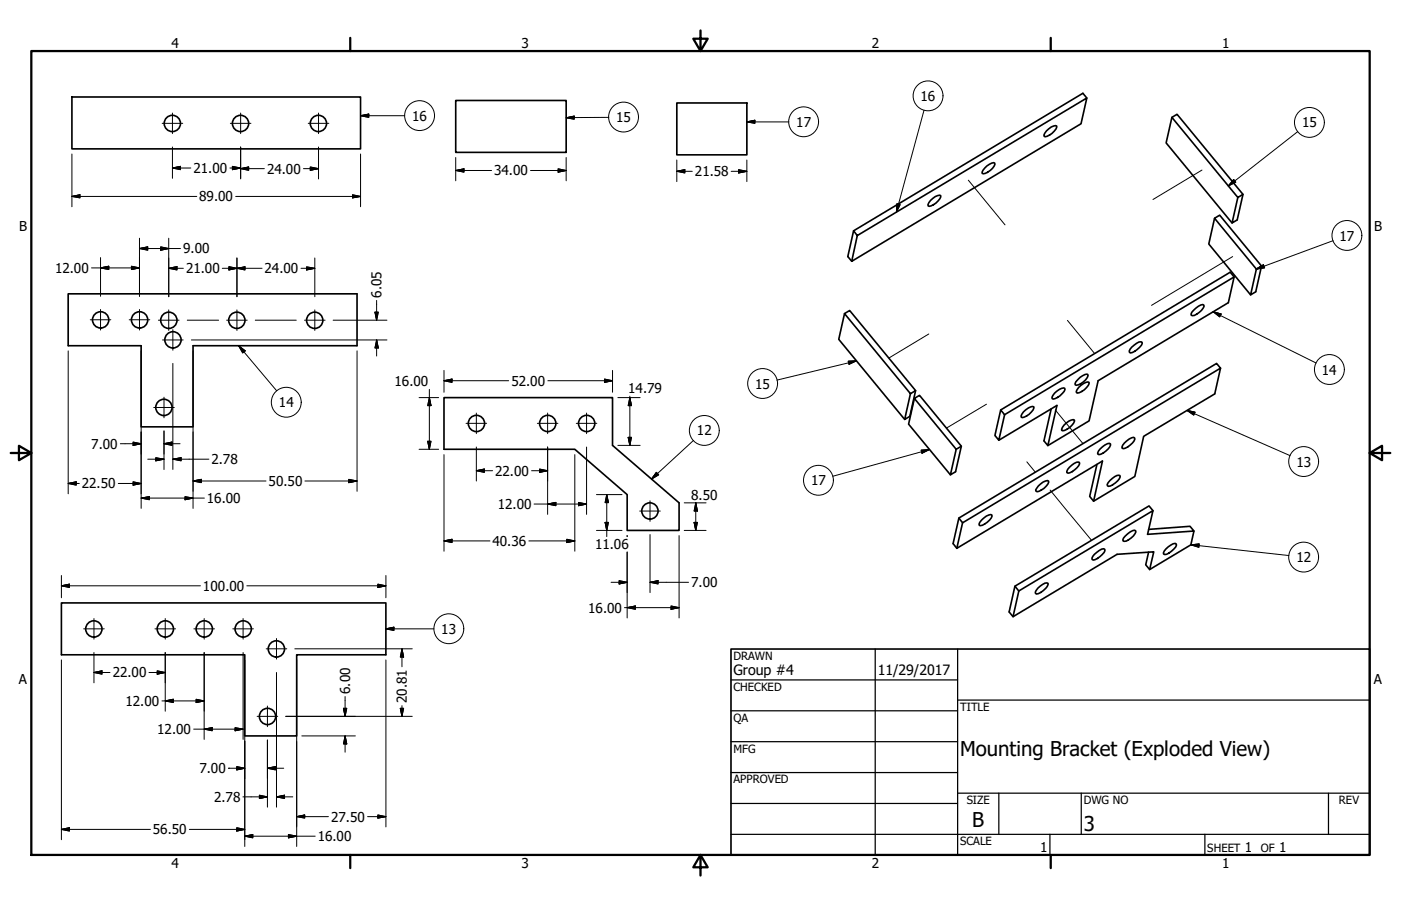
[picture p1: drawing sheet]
<svg xmlns="http://www.w3.org/2000/svg" width="432mm" height="279mm" viewBox="0 0 432 279" stroke-linecap="round" stroke-linejoin="round" font-family="sans-serif">
<!-- layer: Tweak Trail (ANSI) -->
<path d="M298.4 55.6l11.4 13.7M370.5 52.5l-15.2 9M379.9 79.1l-25 15.1M329 98.8l8.4 10.2M286.3 103l-12.4 7.4M304 124.7l-12.3 7.3M325.2 126.4l8.6 10.4M316.5 142.4l2.6 3.2M323.7 151.1l12.7 15.5" fill="none" stroke="#000" stroke-width=".31"/>
<!-- layer: Visible (ANSI) -->
<g fill="none" stroke="#000" stroke-width=".51">
<path d="M22.2 29.9h88.9v16h-88.9zM140.5 31h34v16h-34zM208.6 31.8h21.6v16h-21.6zM335 30.2l-1.2-1.4-70.7 42.4-1.8 7.9 1.2 1.5M361.2 36.2l1.6-1 20.3 24.7-1.6 1zM361.2 36.2l-1.8 7.9 20.3 24.7M303.5 51.9a3.9 3.9 0 0 1 3.1-1.6 4 4 0 0 1-3.5 3.3l-.4-.1v-.4zM322.5 40.4a3.6 3.6 0 0 1 3.2-1.5 4.1 4.1 0 0 1-3.9 3.1v-.3zM383.1 59.9l-1.8 7.9-1.6 1 1.8-7.9M263.1 71.2l1.1 1.4 70.8-42.4-1.8 8-70.7 42.4 1.7-8M286.8 61.8a3.6 3.6 0 0 1 3.1-1.5 4.1 4.1 0 0 1-3.8 3.2l-.1-.4zM374.3 67.3l1.6-.9 12.9 15.6-1.6 1z"/>
<path d="M374.3 67.3l-1.7 7.9 12.8 15.7M21 90.6h89v16h-50.5v25h-16v-25h-22.5zM260.3 96.7l1.6-.9 20.3 24.7-1.6 .9zM260.3 96.7l-1.8 7.9 20.3 24.7M367.9 95.6a5.1 5.1 0 0 1 2.8-1.7l.3 .2a3.1 3.1 0 0 1-2.2 2.8l-.7 .4-.9-.1 .1-.9zM380.4 85.4l-70.8 42.5M388.8 82l-1.8 8-1.6 .9 1.8-7.9M332.5 119.4a3.8 3.8 0 0 1 3.2-1.5 4.1 4.1 0 0 1-3.9 3.2l-.1-.4zM332.9 116.4a2.55 2.55 0 0 1 2.4-.9 4 4 0 0 1-3.6 3.3l-.3-.1a2.54 2.54 0 0 1 1.5-2.3zM348.8 107.1a3.8 3.8 0 0 1 3.2-1.6 2.4 2.4 0 0 1-1.5 2.3 2.18 2.18 0 0 1-2.4 .8l-.1-.3zM376.2 113.5l-79.5 47.7-1.2-1.4 79.5-47.7 1.2 1.4-1.8 8-21.9 13.1-2.7 12.3-12.7 7.7-1.2-1.5 2.2-9.8M136.8 122.6h52v14.8l20.5 17.7v8.5h-16v-11.1l-16.1-13.9h-40.4z"/>
<path d="M281.8 122.9l1.6-1 12.9 15.7-1.6 1zM281.8 122.9l-1.8 7.9 12.9 15.6M282.2 120.5l-1.8 7.9-1.6 .9 1.8-7.9M296.3 137.6l-1.8 7.9-1.6 .9 1.8-7.8M308.4 126.4l70.8-42.5 1.2 1.5-1.8 7.9-40.1 24.1-2.8 12.4-12.7 7.6M308.4 126.4l1.2 1.5-1.8 7.9-1.2-1.5zM315.5 127a3.8 3.8 0 0 1 3.1-1.5 4.1 4.1 0 0 1-3.8 3.2l-.1-.4zM324 126.1l-2.2 9.9 1.2 1.4 2.8-12.4-18 10.8M325 121.3a3.8 3.8 0 0 1 3.2-1.5 2.54 2.54 0 0 1-1.5 2.2 2.55 2.55 0 0 1-2.4 .9l-.1-.3zM328 131.1a3.6 3.6 0 0 1 3.2-1.6 4.1 4.1 0 0 1-4 3.2l.3-.9zM339.1 138.4a5.1 5.1 0 0 1 2.8-1.7l.4 .2a4.5 4.5 0 0 1-3.6 3.3l-.4-.2v-.4zM346.6 136.6a5.1 5.1 0 0 1 2.8-1.7l.3 .2a2.46 2.46 0 0 1-1.4 2.2 2.25 2.25 0 0 1-2.5 .9l.3-1z"/>
<path d="M320 149.9a3.6 3.6 0 0 1 3.2-1.6 3 3 0 0 1-2.3 2.8l-1.2 .5-.4-.2-.1-.3zM329.6 144.1a3.6 3.6 0 0 1 3.1-1.5 2.46 2.46 0 0 1-1.4 2.2 2.25 2.25 0 0 1-2.5 .9l.3-.9zM337.1 154.6l2.7-12.4-44.9 26.9-1.1-1.5 1.7-7.8M342.1 148.2a3.6 3.6 0 0 1 3.1-1.5 2.46 2.46 0 0 1-1.4 2.2 2.25 2.25 0 0 1-2.5 .9l-.1-.4zM355.3 157.5l-1.2-1.5-41.3 24.8 1.2 1.4M296.7 161.2l-1.8 7.9M302.6 160.3a3.6 3.6 0 0 1 3.1-1.5 2.54 2.54 0 0 1-1.5 2.3 2.47 2.47 0 0 1-2.4 .9l.2-1zM337.3 170.9a5.5 5.5 0 0 1 2.9-1.7l.3 .2a2.4 2.4 0 0 1-1.5 2.2 2.18 2.18 0 0 1-2.4 .9l-.1-.4zM346.9 165.2a5.1 5.1 0 0 1 2.8-1.7l.3 .2a3.1 3.1 0 0 1-2.2 2.8l-.7 .4-1-.1 .2-.9zM354 163.3l12.8-1 1.2 1.5-14.3 1 1.6-7.3-41.3 24.7-1.8 8M354.3 175.6l1.3-5.4-11.3 .7-32.1 19.3-1.2-1.5 1.8-7.9M359.3 169.3a5.5 5.5 0 0 1 2.9-1.7l.3 .2a2.4 2.4 0 0 1-1.4 2.2 2.18 2.18 0 0 1-2.5 .9v-.4z"/>
<path d="M368 163.8l-1 4.2-12.7 7.6-1.2-1.4 .9-4M18.9 185.9h100v16h-27.5v25h-16v-25h-56.5zM319.8 181.4a3.8 3.8 0 0 1 3.2-1.5 4.5 4.5 0 0 1-3.5 3.3l-.3-.2-.1-.4z"/>
<circle cx="53.1" cy="38.1" r="2.51"/>
<circle cx="74.1" cy="38.1" r="2.51"/>
<circle cx="98.1" cy="38.1" r="2.51"/>
<circle cx="31" cy="98.6" r="2.51"/>
<circle cx="43" cy="98.6" r="2.51"/>
<circle cx="52" cy="98.8" r="2.51"/>
<circle cx="73" cy="98.8" r="2.51"/>
<circle cx="97" cy="98.8" r="2.51"/>
<circle cx="53.3" cy="104.8" r="2.51"/>
<circle cx="50.5" cy="125.6" r="2.51"/>
<circle cx="146.8" cy="130.6" r="2.51"/>
<circle cx="168.8" cy="130.6" r="2.51"/>
<circle cx="180.8" cy="130.6" r="2.51"/>
<circle cx="200.3" cy="157.6" r="2.51"/>
<circle cx="28.9" cy="194" r="2.51"/>
<circle cx="51" cy="194" r="2.51"/>
<circle cx="63" cy="194" r="2.51"/>
<circle cx="75" cy="194" r="2.51"/>
<circle cx="85.2" cy="200.1" r="2.51"/>
<circle cx="82.5" cy="220.9" r="2.51"/>
</g>
<!-- layer: Border (ANSI) -->
<path d="M9.7 15.7h412.4v248h-412.4zM107.9 11.7v4M215.9 9.4v6.3l-2.2-3.8h4.4l-2.2 3.8M323.8 11.7v4M3.3 139.7h6.4l-3.9-2.2v4.4l3.9-2.2M422.1 139.7l3.9 2.2v-4.4l-3.9 2.2h6.4M107.9 263.7v4M215.9 263.7l2.2 3.8h-4.4l2.2-3.8v6.3M323.8 263.7v4" fill="none" stroke="#000" stroke-width=".7"/>
<!-- layer: Title (ANSI) -->
<g fill="none" stroke="#000" stroke-width=".38">
<path d="M225.3 209.7h69.8M225.3 219.2h69.8M269.7 200.2v63.5M295.1 215.9h127M295.1 200.2v63.5M225.3 228.7h69.8M225.3 238.3h69.8M225.3 257.3h196.8M225.3 247.8h69.8M295.1 244.6h127M307.8 244.6v12.7M323.6 257.3v6.4"/>
<path d="M333.2 244.6v12.7M371.3 257.3v6.4M409.4 244.6v12.7"/>
</g>
<path d="M225.3 200.2h196.8v63.5h-196.8z" fill="none" stroke="#000" stroke-width=".51"/>
<!-- layer: Symbol (ANSI) -->
<g fill="none" stroke="#000" stroke-width=".31">
<path d="M111.1 35.7l2.6-.5v1zM111.1 35.7h13.6M174.5 36.3l2.5-.5v1zM187.6 36.2l-13.1 .1M230.2 37.6l2.5-.5v.9zM230.2 37.6h12.9M284.8 34l-8.5 31.4M380.2 55.4l.7 .8-2.3 1.1zM400 40.6l-21.4 16.7M276.5 62.9l.9 .2-1.1 2.3zM410.8 74.2l-23.6 8.8M373.9 96.1l2.5 .7-.5 .9z"/>
<path d="M373.9 96.1l31.7 15.9M387.2 83l2.2-1.3 .4 .9zM73.5 106.6l2.1 1.6-.8 .6zM73.5 106.6l11.8 13.9M261.4 111.4l2.6-.1-2.3 1zM264 111.3l-24.5 5.9M213.7 135.8l-12.9 12M283.9 138.8l2.5-.2-2.2 1.2zM286.4 138.6l-29.7 8.3M365.8 126.6l2.5 .5-.4 .9zM365.8 126.6l31.8 13.9M202.3 145.7l.7 .7-2.2 1.4z"/>
<path d="M367 168l2.6-.2-.1 1zM367 168l30.3 3.3M118.9 193.9l2.5-.5v1zM118.9 193.9h14.8"/>
<circle cx="129.3" cy="35.7" r="4.6"/>
<circle cx="192.2" cy="36.1" r="4.6"/>
<circle cx="247.7" cy="37.6" r="4.6"/>
<circle cx="286" cy="29.6" r="4.6"/>
<circle cx="403.6" cy="37.8" r="4.6"/>
<circle cx="415.1" cy="72.6" r="4.6"/>
<circle cx="235" cy="118.3" r="4.6"/>
<circle cx="409.7" cy="114" r="4.6"/>
<circle cx="88.2" cy="124" r="4.6"/>
<circle cx="217.1" cy="132.7" r="4.6"/>
<circle cx="252.3" cy="148.1" r="4.6"/>
<circle cx="401.8" cy="142.3" r="4.6"/>
<circle cx="401.8" cy="171.8" r="4.6"/>
<circle cx="138.3" cy="193.9" r="4.6"/>
</g>
<g fill="#000" stroke="#000" stroke-width=".31">
<path d="M111.1 35.7l2.6-.5zM111.1 35.7l2.6-.5v1zM174.5 36.3l2.5-.5zM174.5 36.3l2.5-.5v1zM230.2 37.6l2.5-.5zM230.2 37.6l2.5-.5v.9zM380.2 55.4l-1.6 1.9zM380.2 55.4l.7 .8-2.3 1.1zM276.5 62.9l-.2 2.5zM276.5 62.9l.9 .2-1.1 2.3zM373.9 96.1l2.5 .7zM373.9 96.1l2.5 .7-.5 .9z"/>
<path d="M387.2 83l2.2-1.3zM387.2 83l2.2-1.3 .4 .9zM73.5 106.6l2.1 1.6zM73.5 106.6l2.1 1.6-.8 .6zM261.7 112.3l2.3-1zM261.4 111.4l2.6-.1-2.3 1zM284.2 139.8l2.2-1.2zM283.9 138.8l2.5-.2-2.2 1.2zM365.8 126.6l2.5 .5zM365.8 126.6l2.5 .5-.4 .9zM202.3 145.7l-1.5 2.1zM202.3 145.7l.7 .7-2.2 1.4z"/>
<path d="M367 168l2.6-.2zM367 168l2.6-.2-.1 1zM118.9 193.9l2.5-.5zM118.9 193.9l2.5-.5v1z"/>
</g>
<!-- layer: Center Mark (ANSI) -->
<g fill="none" stroke="#000" stroke-width=".31">
<path d="M50 38h6.3M53.1 34.9v6.3M71 38h6.3M74.2 34.9v6.3M95 38h6.3M98.2 34.9v6.3M27.8 98.6h6.4M31 95.4v6.4M39.8 98.6h6.4M43 95.4v6.4M48.8 98.7h6.4M52 95.6v6.3"/>
<path d="M69.8 98.7h6.4M73 95.6v6.3M93.9 98.7h6.3M97 95.6v6.3M50.1 104.8h6.4M53.3 101.7v6.3M47.4 125.7h6.3M50.5 122.5v6.3M143.6 130.6h6.4M146.8 127.4v6.3M165.6 130.6h6.4M168.8 127.4v6.3"/>
<path d="M177.6 130.6h6.4M180.8 127.4v6.3M197.2 157.6h6.3M200.3 154.4v6.4M25.8 193.9h6.3M29 190.8v6.3M47.8 193.9h6.3M50.9 190.8v6.3M59.8 193.9h6.3M62.9 190.8v6.3M71.8 193.9h6.3M74.9 190.8v6.3"/>
<path d="M85.2 196.9v6.4M82 200.1h6.4M82.4 217.7v6.4M79.2 220.9h6.4"/>
</g>
<!-- layer: Dimension (ANSI) -->
<g fill="none" stroke="#000" stroke-width=".31">
<path d="M22.2 47.5v16.3M53.1 51.8l2.5-.5v1zM53.1 51.8h5.7M53.1 45.3v9.7M70.9 51.8h3.3M71.6 51.3l2.6 .5-2.6 .5zM74.2 52l2.4-.5v1zM74.2 52h7.3M74.2 45.3v9.9M93.5 52h4.7M95.6 51.5l2.6 .5-2.6 .5zM98.2 45.3v9.9"/>
<path d="M111.1 47.5v16.3M140.5 52.6l2.5-.5v1zM140.5 52.6h11M140.5 48.6v7.2M163.5 52.6h11M172 52.1l2.5 .5-2.5 .5zM174.5 48.6v7.2M208.6 52.8l2.5-.5v1zM208.6 52.8h4.8M208.6 49.3v6.7M225.4 52.8h4.8M227.6 52.3l2.6 .5-2.6 .5z"/>
<path d="M230.2 49.3v6.7M22.2 60.6l2.4-.5v.9zM22.2 60.6h38.4M31 79.4v12M43 76.6l2.5-.5v1.1zM43 76.6h12.6M43 73.5v17.9M49.5 76.1l2.5 .5-2.5 .6zM52 73.5v18M72.6 60.6h38.5M73 79.6v11.9M97 79.6v11.9"/>
<path d="M108.6 60.1l2.5 .5-2.5 .4zM28.2 82.6h14.8M31 82.6l2.5-.5v1zM40.5 82.1l2.5 .5-2.5 .5zM52 82.7l2.5-.5v1zM52 82.7h4.5M57.7 98.7h9.7M68.5 82.7h12.3M70.5 82.2l2.5 .5-2.5 .5zM73 82.7l2.5-.4v.9zM78.7 98.7h12.6M92.8 82.7h4.2"/>
<path d="M94.5 82.3l2.5 .4-2.5 .5zM102.7 98.7h16.6M115.6 96.3h1l-.5 2.4zM116.1 92.6v6.1M21 108.2v44.1M43.5 108.2v48.6M53.3 112.1v13.4M59 104.8h60.3M59.5 108.2v48.6M110 108.2v43.3M116.1 104.8l.5 2.5h-1zM116.1 104.8v5"/>
<path d="M136.8 117.4l2.5-.5v1zM136.8 117.4h20M136.8 114.2v6.8M168.8 117.4h20M186.3 116.9l2.5 .5-2.5 .5zM188.8 114.2v6.8M37.1 136.8h6.4M41 136.3l2.5 .5-2.5 .6zM50.5 136.8l2.5-.5v1.1zM50.5 136.8h5M50.5 132.9v11.9M53.3 125.7v19.1"/>
<path d="M129.2 122.6h6M129.2 138.6h6M131.8 136.1h1l-.5 2.5zM132.3 122.6l.5 2.5h-1zM132.3 120.1v18.5M146.8 137.9v10.4M168.8 137.9v20.7M180.8 137.9v20.7M190.4 122.6h6.9M190.4 137.4h6.9M193.6 134.9h1l-.5 2.5zM194.1 122.6l.5 2.5h-1z"/>
<path d="M194.1 122.2v15.2M21 149.1l2.5-.5v1zM21 149.1h3.4M36.4 149.1h7.1M41 148.6l2.5 .5-2.5 .5zM43.5 153.6l2.5-.4v.9zM43.5 153.6h19.5M45.5 141.6h5M48 141.2l2.5 .4-2.5 .5zM53.3 141.6l2.5-.4v.9zM53.3 141.6h11.1M57 153.2l2.5 .4-2.5 .5z"/>
<path d="M59.5 148.3l2.5-.5v1zM59.5 148.3h22.5M94 148.3h16M107.5 147.8l2.5 .5-2.5 .5zM136.8 140.2v29.8M146.8 145.2l2.5-.5v1zM146.8 145.2h5M163.8 145.2h5M164.6 155.4h16.2M166.3 144.7l2.5 .5-2.5 .5zM168.8 155.4l2.5-.5v1.1zM177.2 140.2v29.8"/>
<path d="M178.3 154.9l2.5 .5-2.5 .6zM183.8 152.5h7.9M187 152.5l.5 2.5h-1zM187 152.5v13M210.9 155.1h6.7M214.4 155.1l.5 2.5h-1zM214.4 154.9v8.7M18.9 177.5v6.8M118.9 177.5v6.8M136.8 166.8l2.5-.5v1zM136.8 166.8h14.2M163 166.8h14.2"/>
<path d="M174.7 166.3l2.5 .5-2.5 .5zM183.8 163.6h7.9M186.5 161.1h1l-.5 2.5zM188.3 179.6h5M190.8 179.1l2.5 .5-2.5 .5zM193.3 165.2v.3M193.3 170.2v20.4M200.3 179.6l2.5-.5v1zM200.3 179.6h11.9M200.3 164.8v18M209.3 165.2v25.4M210.9 163.6h6.7"/>
<path d="M213.9 161.1h1l-.5 2.5zM18.9 180.7l2.5-.6v1.1zM18.9 180.7h42.9M76.1 180.7h42.8M116.5 180.1l2.4 .6-2.4 .5zM192.5 187.4h16.8M193.3 187.4l2.5-.5v1zM206.8 186.9l2.5 .5-2.5 .5zM18.9 203.5v55.5M29 207.4l2.4-.5v1zM29 207.4h4.9M29 201.2v9.4"/>
<path d="M45.9 207.4h5M48.5 206.9l2.4 .5-2.4 .5zM49.9 216.2h13M50.9 216.2l2.5-.6v1.1zM50.9 201.2v18.1M60.5 215.6l2.4 .6-2.4 .5zM62.9 201.2v26.8M74.9 201.2v26.8M75.4 203.5v57.5M85.2 207.4v13.5M90.9 200.1h36.2M91.4 203.5v57.5"/>
<path d="M105.9 218.4h1l-.5 2.5zM106.4 214.8v6.1M118.9 203.5v51.5M123.4 218.4h1l-.5 2.5zM123.9 200.1l.5 2.5h-1zM123.9 200.1v5.5M123.9 217.6v3.3M59.7 224.9h15.2M62.9 224.9l2.5-.5v1zM70.4 236.9h.1M70.4 236.9h5M72.5 224.4l2.4 .5-2.4 .5z"/>
<path d="M73 236.4l2.4 .5-2.4 .5zM82.4 236.9l2.5-.5v1zM82.4 236.9h5M82.4 228.2v20.7M85.2 221v27.9M88.1 220.9h39M93 226.9h16.5M106.4 226.9l.5 2.5h-1zM106.4 226.9v5.1M18.9 255.8l2.5-.5v1zM18.9 255.8h27.5M58.4 255.8h17"/>
<path d="M73 255.3l2.4 .5-2.4 .5zM74.9 245.7h7.5M75.4 257.9l2.5-.5v1zM75.4 257.9h21.8M79.9 245.2l2.5 .5-2.5 .6zM85.2 245.7l2.5-.5v1.1zM85.2 245.7h5M88.9 257.4l2.5 .5-2.5 .5zM91.4 251.8l2.5-.5v1zM91.4 251.8h9.8M113.3 251.8h5.6M116.5 251.3l2.4 .5-2.4 .5z"/>
</g>
<g fill="#000" stroke="#000" stroke-width=".31">
<path d="M53.1 51.8l2.5-.5zM53.1 51.8l2.5-.5v1zM71.6 52.3l2.6-.5zM71.6 51.3l2.6 .5-2.6 .5zM74.2 52l2.4-.5zM74.2 52l2.4-.5v1zM95.6 52.5l2.6-.5zM95.6 51.5l2.6 .5-2.6 .5zM140.5 52.6l2.5-.5zM140.5 52.6l2.5-.5v1zM172 53.1l2.5-.5zM172 52.1l2.5 .5-2.5 .5z"/>
<path d="M208.6 52.8l2.5-.5zM208.6 52.8l2.5-.5v1zM227.6 53.3l2.6-.5zM227.6 52.3l2.6 .5-2.6 .5zM22.2 60.6l2.4-.5zM22.2 60.6l2.4-.5v.9zM43 76.6l2.5-.5zM43 76.6l2.5-.5v1.1zM49.5 77.2l2.5-.6zM49.5 76.1l2.5 .5-2.5 .6zM108.6 61l2.5-.4zM108.6 60.1l2.5 .5-2.5 .4z"/>
<path d="M31 82.6l2.5-.5zM31 82.6l2.5-.5v1zM40.5 83.1l2.5-.5zM40.5 82.1l2.5 .5-2.5 .5zM52 82.7l2.5-.5zM52 82.7l2.5-.5v1zM70.5 83.2l2.5-.5zM70.5 82.2l2.5 .5-2.5 .5zM73 82.7l2.5-.4zM73 82.7l2.5-.4v.9zM94.5 83.2l2.5-.5zM94.5 82.3l2.5 .4-2.5 .5z"/>
<path d="M115.6 96.3l.5 2.4zM115.6 96.3h1l-.5 2.4zM116.1 104.8l.5 2.5zM116.1 104.8l.5 2.5h-1zM136.8 117.4l2.5-.5zM136.8 117.4l2.5-.5v1zM186.3 117.9l2.5-.5zM186.3 116.9l2.5 .5-2.5 .5zM41 137.4l2.5-.6zM41 136.3l2.5 .5-2.5 .6zM50.5 136.8l2.5-.5zM50.5 136.8l2.5-.5v1.1z"/>
<path d="M131.8 136.1l.5 2.5zM131.8 136.1h1l-.5 2.5zM132.3 122.6l.5 2.5zM132.3 122.6l.5 2.5h-1zM193.6 134.9l.5 2.5zM193.6 134.9h1l-.5 2.5zM194.1 122.6l.5 2.5zM194.1 122.6l.5 2.5h-1zM21 149.1l2.5-.5zM21 149.1l2.5-.5v1zM41 149.6l2.5-.5zM41 148.6l2.5 .5-2.5 .5z"/>
<path d="M43.5 153.6l2.5-.4zM43.5 153.6l2.5-.4v.9zM48 142.1l2.5-.5zM48 141.2l2.5 .4-2.5 .5zM53.3 141.6l2.5-.4zM53.3 141.6l2.5-.4v.9zM57 154.1l2.5-.5zM57 153.2l2.5 .4-2.5 .5zM59.5 148.3l2.5-.5zM59.5 148.3l2.5-.5v1zM107.5 148.8l2.5-.5zM107.5 147.8l2.5 .5-2.5 .5z"/>
<path d="M146.8 145.2l2.5-.5zM146.8 145.2l2.5-.5v1zM166.3 145.7l2.5-.5zM166.3 144.7l2.5 .5-2.5 .5zM168.8 155.4l2.5-.5zM168.8 155.4l2.5-.5v1.1zM178.3 156l2.5-.6zM178.3 154.9l2.5 .5-2.5 .6zM187 152.5l.5 2.5zM187 152.5l.5 2.5h-1zM214.4 155.1l.5 2.5zM214.4 155.1l.5 2.5h-1z"/>
<path d="M136.8 166.8l2.5-.5zM136.8 166.8l2.5-.5v1zM174.7 167.3l2.5-.5zM174.7 166.3l2.5 .5-2.5 .5zM186.5 161.1l.5 2.5zM186.5 161.1h1l-.5 2.5zM200.3 179.6l2.5-.5zM200.3 179.6l2.5-.5v1zM213.9 161.1l.5 2.5zM213.9 161.1h1l-.5 2.5zM18.9 180.7l2.5-.6zM18.9 180.7l2.5-.6v1.1z"/>
<path d="M116.5 181.2l2.4-.5zM116.5 180.1l2.4 .6-2.4 .5zM190.8 180.1l2.5-.5zM190.8 179.1l2.5 .5-2.5 .5zM193.3 187.4l2.5-.5zM193.3 187.4l2.5-.5v1zM206.8 187.9l2.5-.5zM206.8 186.9l2.5 .5-2.5 .5zM29 207.4l2.4-.5zM29 207.4l2.4-.5v1zM48.5 207.9l2.4-.5zM48.5 206.9l2.4 .5-2.4 .5z"/>
<path d="M50.9 216.2l2.5-.6zM50.9 216.2l2.5-.6v1.1zM60.5 216.7l2.4-.5zM60.5 215.6l2.4 .6-2.4 .5zM105.9 218.4l.5 2.5zM105.9 218.4h1l-.5 2.5zM123.4 218.4l.5 2.5zM123.4 218.4h1l-.5 2.5zM123.9 200.1l.5 2.5zM123.9 200.1l.5 2.5h-1zM62.9 224.9l2.5-.5zM62.9 224.9l2.5-.5v1z"/>
<path d="M72.5 225.4l2.4-.5zM72.5 224.4l2.4 .5-2.4 .5zM73 237.4l2.4-.5zM73 236.4l2.4 .5-2.4 .5zM82.4 236.9l2.5-.5zM82.4 236.9l2.5-.5v1zM106.4 226.9l.5 2.5zM106.4 226.9l.5 2.5h-1zM18.9 255.8l2.5-.5zM18.9 255.8l2.5-.5v1zM73 256.3l2.4-.5zM73 255.3l2.4 .5-2.4 .5z"/>
<path d="M75.4 257.9l2.5-.5zM75.4 257.9l2.5-.5v1zM79.9 246.3l2.5-.6zM79.9 245.2l2.5 .5-2.5 .6zM85.2 245.7l2.5-.5zM85.2 245.7l2.5-.5v1.1zM88.9 258.4l2.5-.5zM88.9 257.4l2.5 .5-2.5 .5zM91.4 251.8l2.5-.5zM91.4 251.8l2.5-.5v1zM116.5 252.3l2.4-.5zM116.5 251.3l2.4 .5-2.4 .5z"/>
</g>
<g font-size="6.3">
<text x="295.9" y="233">Mounting Bracket (Exploded View)</text>
<text x="299.7" y="255.1">B</text>
<text x="334" y="256.4">3</text>
</g>
<g font-size="4.4">
<text x="226.1" y="208">Group #4</text>
<text x="270.5" y="208.2">11/29/2017</text>
</g>
<g font-size="4.2">
<text x="52.8" y="14.7">4</text>
<text x="160.8" y="14.7">3</text>
<text x="268.7" y="14.7">2</text>
<text x="376.7" y="14.7">1</text>
<text x="283.7" y="31.1">16</text>
<text x="127" y="37.2">16</text>
<text x="189.9" y="37.7">15</text>
<text x="245.4" y="39.1">17</text>
<text x="401.3" y="39.3">15</text>
<text x="59.6" y="53.3">21.00</text>
<text x="82.3" y="53.5">24.00</text>
<text x="152.3" y="54.1">34.00</text>
<text x="214.2" y="54.4">21.58</text>
<text x="61.4" y="62.1">89.00</text>
<text x="5.9" y="71.4">B</text>
<text x="423.5" y="71.4">B</text>
<text x="412.8" y="74.2">17</text>
<text x="56.5" y="78.2">9.00</text>
<text x="17" y="84.1">12.00</text>
<text x="57.3" y="84.3">21.00</text>
<text x="81.5" y="84.3">24.00</text>
<text x="117.6" y="91.8" transform="rotate(-90 117.6 91.8)">6.05</text>
<text x="121.6" y="119.2">16.00</text>
<text x="157.6" y="118.9">52.00</text>
<text x="232.7" y="119.8">15</text>
<text x="407.4" y="115.5">14</text>
<text x="86" y="125.5">14</text>
<text x="193.6" y="121.3">14.79</text>
<text x="214.8" y="134.3">12</text>
<text x="28.1" y="138.4">7.00</text>
<text x="65.2" y="143.1">2.78</text>
<text x="399.5" y="143.9">13</text>
<text x="82.8" y="149.9">50.50</text>
<text x="152.6" y="146.7">22.00</text>
<text x="250" y="149.6">17</text>
<text x="25.2" y="150.6">22.50</text>
<text x="63.8" y="155.1">16.00</text>
<text x="213" y="154.1">8.50</text>
<text x="153.4" y="157">12.00</text>
<text x="151.8" y="168.3">40.36</text>
<text x="183.4" y="169.4">11.06</text>
<text x="399.5" y="173.4">12</text>
<text x="62.5" y="182.2">100.00</text>
<text x="213" y="181.1">7.00</text>
<text x="181.2" y="188.9">16.00</text>
<text x="136" y="195.5">13</text>
<text x="34.7" y="208.9">22.00</text>
<text x="5.8" y="211.1">A</text>
<text x="107.9" y="214" transform="rotate(-90 107.9 214)">6.00</text>
<text x="423.4" y="211.1">A</text>
<text x="38.7" y="217.7">12.00</text>
<text x="125.4" y="216.9" transform="rotate(-90 125.4 216.9)">20.81</text>
<text x="48.5" y="226.4">12.00</text>
<text x="61.5" y="238.4">7.00</text>
<text x="66" y="247.3">2.78</text>
<text x="47.1" y="257.3">56.50</text>
<text x="102" y="253.4">27.50</text>
<text x="97.9" y="259.4">16.00</text>
<text x="320.5" y="262.9">1</text>
<text x="383.7" y="262.8">1</text>
<text x="394.2" y="262.8">1</text>
<text x="52.8" y="267.7">4</text>
<text x="160.8" y="267.7">3</text>
<text x="268.7" y="267.7">2</text>
<text x="376.7" y="267.7">1</text>
</g>
<g font-size="3.5">
<text x="226.1" y="203.5">DRAWN</text>
<text x="226.1" y="213">CHECKED</text>
<text x="295.9" y="219.2">TITLE</text>
<text x="226.1" y="222.6">QA</text>
<text x="226.1" y="232.1">MFG</text>
<text x="226.1" y="241.6">APPROVED</text>
<text x="297.9" y="248">SIZE</text>
<text x="334" y="248">DWG NO</text>
<text x="412.7" y="247.9">REV</text>
<text x="295.9" y="260.7">SCALE</text>
<text x="372.1" y="262.8">SHEET</text>
<text x="388.6" y="262.8">OF</text>
</g>
</svg>
